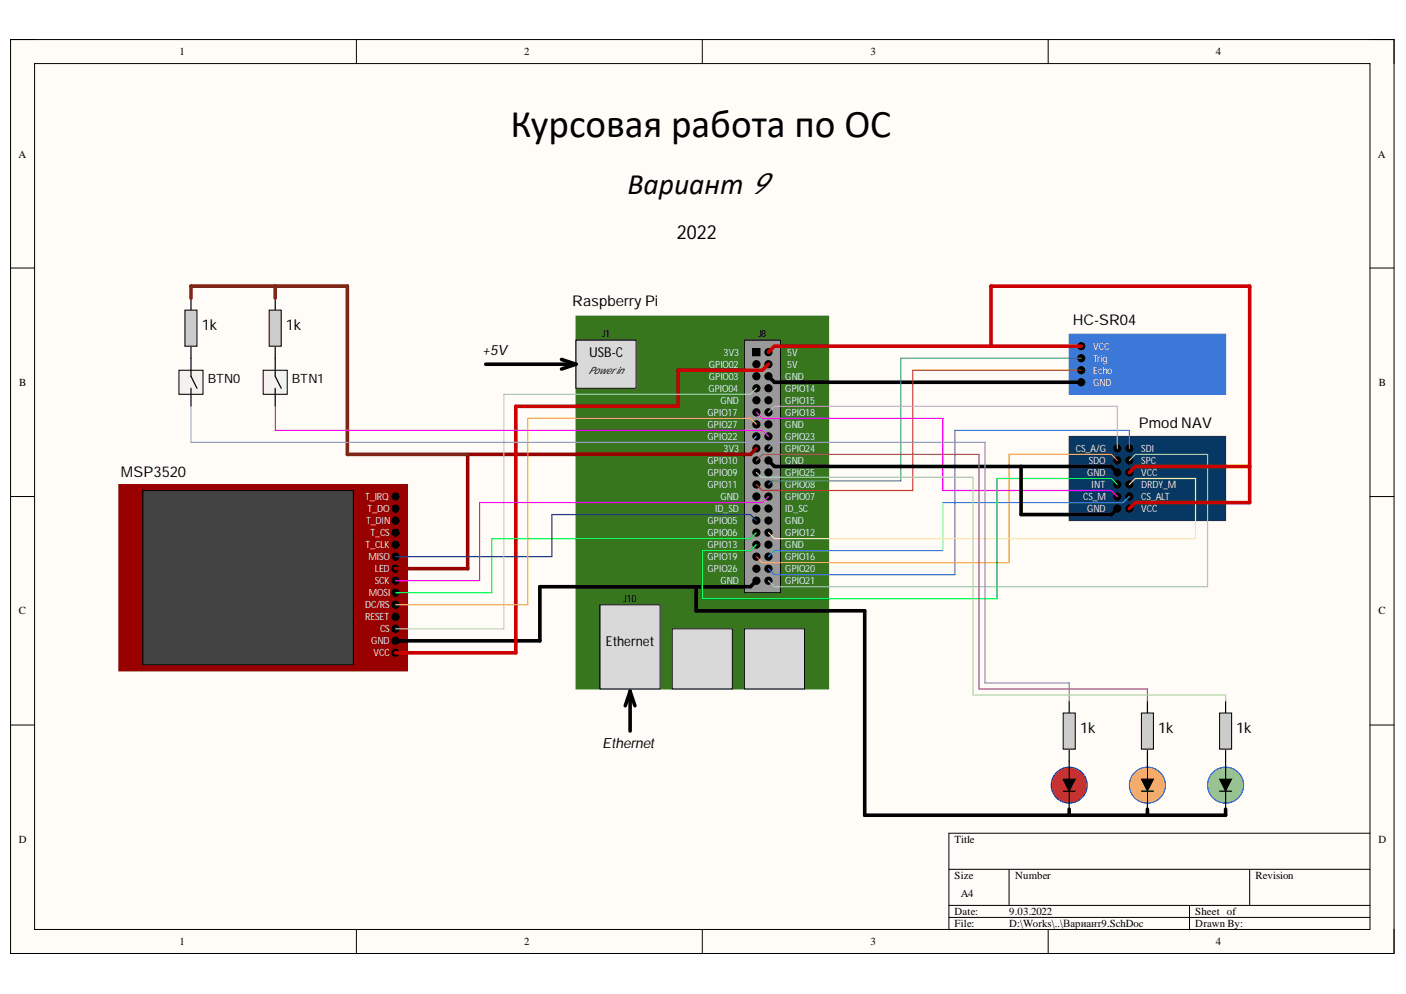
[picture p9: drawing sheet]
<svg xmlns="http://www.w3.org/2000/svg" width="297mm" height="210mm" viewBox="0 0 297 210" stroke-linecap="round" stroke-linejoin="round" font-family="sans-serif">
<path d="M2.2 8.4h292.3v192.9h-292.3z" fill-rule="evenodd" fill="#fffcf8"/>
<path d="M2.2 8.4h292.3v192.9h-292.3z" fill="none" stroke="#000" stroke-width=".21"/>
<path d="M7.3 13.4h282.1v182.9h-282.1z" fill-rule="evenodd" fill="#fffcf8"/>
<g fill="none" stroke="#000" stroke-width=".21">
<path d="M2.2 8.3h5.1M7.3 13.4h282.1v182.9h-282.1zM75.3 8.3v5.1M148.4 8.3v5.1M221.4 8.4v5M289.4 8.4h5.1v5M2.2 56.6h5.1M289.4 56.6h5.1M2.2 104.9h5.1M289.4 104.9h5.1M2.2 153.1h5.1M289.4 153.1h5.1"/>
<path d="M289.4 176h-88.9v20.3M75.3 196.3v5M148.4 196.3v5M200.5 183.6h88.9M200.5 191.2h88.9M200.5 193.7h88.9M213.2 183.6v7.6M221.4 196.3v5M251.3 191.2v5.1M264 183.6v7.6M294.5 196.3v5"/>
</g>
<path d="M121.7 66.8h53.4v78.7h-53.4z" fill-rule="evenodd" fill="#38761d"/>
<path d="M121.7 66.8h53.4v78.7h-53.4z" fill="none" stroke="#38761d" stroke-width=".21"/>
<path d="M157.3 71.8h7.6v53.4h-7.6z" fill-rule="evenodd" fill="#999"/>
<g fill="none" stroke="#000" stroke-width=".21">
<path d="M157.3 71.8h7.6v53.4h-7.6zM159 73.6h1.6v1.5h-1.6z"/>
<circle cx="159.8" cy="76.9" r=".76"/>
<circle cx="159.8" cy="79.5" r=".76"/>
<circle cx="162.3" cy="76.9" r=".76"/>
<circle cx="162.3" cy="79.5" r=".76"/>
<circle cx="162.3" cy="74.4" r=".76"/>
<circle cx="159.8" cy="84.5" r=".76"/>
<circle cx="159.8" cy="94.7" r=".76"/>
<circle cx="159.8" cy="87.1" r=".76"/>
<circle cx="159.8" cy="92.2" r=".76"/>
<circle cx="159.8" cy="99.8" r=".76"/>
<circle cx="159.8" cy="97.2" r=".76"/>
<circle cx="159.8" cy="82" r=".76"/>
<circle cx="159.8" cy="89.6" r=".76"/>
<circle cx="162.3" cy="84.5" r=".76"/>
<circle cx="162.3" cy="94.7" r=".76"/>
<circle cx="162.3" cy="87.1" r=".76"/>
<circle cx="162.3" cy="92.2" r=".76"/>
<circle cx="162.3" cy="99.8" r=".76"/>
<circle cx="162.3" cy="97.2" r=".76"/>
<circle cx="162.3" cy="82" r=".76"/>
<circle cx="162.3" cy="89.6" r=".76"/>
<circle cx="159.8" cy="112.5" r=".76"/>
<circle cx="159.8" cy="117.5" r=".76"/>
<circle cx="159.8" cy="102.3" r=".76"/>
<circle cx="159.8" cy="109.9" r=".76"/>
<circle cx="159.8" cy="107.4" r=".76"/>
<circle cx="159.8" cy="115" r=".76"/>
<circle cx="159.8" cy="104.8" r=".76"/>
<circle cx="162.3" cy="112.5" r=".76"/>
<circle cx="162.3" cy="117.5" r=".76"/>
<circle cx="162.3" cy="102.3" r=".76"/>
<circle cx="162.3" cy="109.9" r=".76"/>
<circle cx="162.3" cy="107.4" r=".76"/>
<circle cx="162.3" cy="115" r=".76"/>
<circle cx="162.3" cy="104.8" r=".76"/>
<circle cx="159.8" cy="120.1" r=".76"/>
<circle cx="159.8" cy="122.6" r=".76"/>
<circle cx="162.3" cy="120.1" r=".76"/>
<circle cx="162.3" cy="122.6" r=".76"/>
</g>
<g fill="#000">
<circle cx="159.8" cy="76.9" r=".76"/>
<circle cx="159.8" cy="79.5" r=".76"/>
<circle cx="162.3" cy="76.9" r=".76"/>
<circle cx="162.3" cy="79.5" r=".76"/>
<circle cx="162.3" cy="74.4" r=".76"/>
<circle cx="159.8" cy="84.5" r=".76"/>
<circle cx="159.8" cy="94.7" r=".76"/>
<circle cx="159.8" cy="87.1" r=".76"/>
<circle cx="159.8" cy="92.2" r=".76"/>
<circle cx="159.8" cy="99.8" r=".76"/>
<circle cx="159.8" cy="97.2" r=".76"/>
<circle cx="159.8" cy="82" r=".76"/>
<circle cx="159.8" cy="89.6" r=".76"/>
<circle cx="162.3" cy="84.5" r=".76"/>
<circle cx="162.3" cy="94.7" r=".76"/>
<circle cx="162.3" cy="87.1" r=".76"/>
<circle cx="162.3" cy="92.2" r=".76"/>
<circle cx="162.3" cy="99.8" r=".76"/>
<circle cx="162.3" cy="97.2" r=".76"/>
<circle cx="162.3" cy="82" r=".76"/>
<circle cx="162.3" cy="89.6" r=".76"/>
<circle cx="159.8" cy="112.5" r=".76"/>
<circle cx="159.8" cy="117.5" r=".76"/>
<circle cx="159.8" cy="102.3" r=".76"/>
<circle cx="159.8" cy="109.9" r=".76"/>
<circle cx="159.8" cy="107.4" r=".76"/>
<circle cx="159.8" cy="115" r=".76"/>
<circle cx="159.8" cy="104.8" r=".76"/>
<circle cx="162.3" cy="112.5" r=".76"/>
<circle cx="162.3" cy="117.5" r=".76"/>
<circle cx="162.3" cy="102.3" r=".76"/>
<circle cx="162.3" cy="109.9" r=".76"/>
<circle cx="162.3" cy="107.4" r=".76"/>
<circle cx="162.3" cy="115" r=".76"/>
<circle cx="162.3" cy="104.8" r=".76"/>
<circle cx="159.8" cy="120.1" r=".76"/>
<circle cx="159.8" cy="122.6" r=".76"/>
<circle cx="162.3" cy="120.1" r=".76"/>
<circle cx="162.3" cy="122.6" r=".76"/>
</g>
<path d="M159 73.6h1.6v1.5h-1.6z" fill-rule="evenodd" fill="#000"/>
<path d="M121.7 71.8h12.7v10.2h-12.7z" fill-rule="evenodd" fill="#d9d9d9"/>
<path d="M121.7 71.8h12.7v10.2h-12.7z" fill="none" stroke="#000" stroke-width=".21"/>
<path d="M126.8 127.7h12.7v17.8h-12.7z" fill-rule="evenodd" fill="#d9d9d9"/>
<path d="M126.8 127.7h12.7v17.8h-12.7z" fill="none" stroke="#000" stroke-width=".21"/>
<path d="M142 132.8h12.7v12.7h-12.7z" fill-rule="evenodd" fill="#d9d9d9"/>
<path d="M142 132.8h12.7v12.7h-12.7z" fill="none" stroke="#000" stroke-width=".21"/>
<path d="M157.3 132.8h12.7v12.7h-12.7z" fill-rule="evenodd" fill="#d9d9d9"/>
<path d="M157.3 132.8h12.7v12.7h-12.7z" fill="none" stroke="#000" stroke-width=".21"/>
<path d="M102.6 76.9h19.1M118.6 75.9l3.1 1M121.7 76.9l-3.1 1M133.1 146v8.4M133.1 146l-1 3M133.1 146l1 3" fill="none" stroke="#000" stroke-width=".76"/>
<path d="M25.1 102.3h61v39.4h-61z" fill-rule="evenodd" fill="#900"/>
<path d="M25.1 102.3h61v39.4h-61z" fill="none" stroke="#900" stroke-width=".21"/>
<path d="M30.2 103.6h44.5v36.8h-44.5z" fill-rule="evenodd" fill="#434343"/>
<g fill="none" stroke="#000" stroke-width=".21">
<path d="M30.2 103.6h44.5v36.8h-44.5z"/>
<circle cx="83.6" cy="112.5" r=".76"/>
<circle cx="83.6" cy="117.5" r=".76"/>
<circle cx="83.6" cy="109.9" r=".76"/>
<circle cx="83.6" cy="107.4" r=".76"/>
<circle cx="83.6" cy="115" r=".76"/>
<circle cx="83.6" cy="104.8" r=".76"/>
<circle cx="83.6" cy="135.3" r=".76"/>
<circle cx="83.6" cy="120.1" r=".76"/>
<circle cx="83.6" cy="127.7" r=".76"/>
<circle cx="83.6" cy="132.8" r=".76"/>
<circle cx="83.6" cy="125.2" r=".76"/>
<circle cx="83.6" cy="130.2" r=".76"/>
<circle cx="83.6" cy="122.6" r=".76"/>
<circle cx="83.6" cy="137.9" r=".76"/>
</g>
<g fill="#000">
<circle cx="83.6" cy="112.5" r=".76"/>
<circle cx="83.6" cy="117.5" r=".76"/>
<circle cx="83.6" cy="109.9" r=".76"/>
<circle cx="83.6" cy="107.4" r=".76"/>
<circle cx="83.6" cy="115" r=".76"/>
<circle cx="83.6" cy="104.8" r=".76"/>
<circle cx="83.6" cy="135.3" r=".76"/>
<circle cx="83.6" cy="120.1" r=".76"/>
<circle cx="83.6" cy="127.7" r=".76"/>
<circle cx="83.6" cy="132.8" r=".76"/>
<circle cx="83.6" cy="125.2" r=".76"/>
<circle cx="83.6" cy="130.2" r=".76"/>
<circle cx="83.6" cy="122.6" r=".76"/>
<circle cx="83.6" cy="137.9" r=".76"/>
</g>
<path d="M159.8 94.7l-1.3 1.3h-59.7v24.1h-15.2" fill="none" stroke="#900" stroke-width=".76"/>
<path d="M159.8 122.6l-1.3 1.3h-44.4v11.4h-30.5" fill="none" stroke="#000" stroke-width=".76"/>
<path d="M162.3 76.9l-1.2 1.3h-17.8v7.6h-34.3v52.1h-25.4" fill="none" stroke="#c00" stroke-width=".76"/>
<path d="M159.8 112.5l-1.3 1.2h-54.6v11.5h-20.3" fill="none" stroke="#0f0" stroke-width=".25"/>
<path d="M159.8 109.9l-1.3-1.2h-41.9v8.8h-33" fill="none" stroke="#0b5394" stroke-width=".25"/>
<path d="M159.8 82l-1.3 1.3h-52.1v49.5h-22.8" fill="none" stroke="#b6d7a8" stroke-width=".25"/>
<path d="M159.8 89.6l-1.3-1.3h-47v39.4h-27.9" fill="none" stroke="#f1c232" stroke-width=".25"/>
<path d="M225.9 70.6h33v12.7h-33z" fill-rule="evenodd" fill="#3c78d8"/>
<path d="M225.9 70.6h33v12.7h-33z" fill="none" stroke="#3c78d8" stroke-width=".21"/>
<g fill="#000">
<circle cx="228.4" cy="75.6" r=".76"/>
<circle cx="228.4" cy="73.1" r=".76"/>
<circle cx="228.4" cy="78.2" r=".76"/>
<circle cx="228.4" cy="80.7" r=".76"/>
</g>
<g fill="none" stroke="#000" stroke-width=".21">
<circle cx="228.4" cy="75.6" r=".76"/>
<circle cx="228.4" cy="73.1" r=".76"/>
<circle cx="228.4" cy="78.2" r=".76"/>
<circle cx="228.4" cy="80.7" r=".76"/>
</g>
<path d="M162.3 79.5l1.3 1.2h64.8" fill="none" stroke="#000" stroke-width=".76"/>
<path d="M228.4 73.1h-64.8l-1.3 1.3" fill="none" stroke="#c00" stroke-width=".76"/>
<path d="M228.4 75.7h-38.1v25.8h-27.2l-.8 .8" fill="none" stroke="#45818e" stroke-width=".25"/>
<path d="M228.4 78.2h-35.6v25.4h-31.7l-1.3-1.3" fill="none" stroke="#b45f06" stroke-width=".25"/>
<path d="M162.3 104.9l-1.2 1.2h-59.8v16.5h-17.7" fill="none" stroke="#f0f" stroke-width=".25"/>
<path d="M225.9 92.2h33v17.7h-33z" fill-rule="evenodd" fill="#073763"/>
<path d="M225.9 92.2h33v17.7h-33z" fill="none" stroke="#0c343d" stroke-width=".21"/>
<g fill="#000">
<circle cx="236.1" cy="94.7" r=".76"/>
<circle cx="236.1" cy="99.8" r=".76"/>
<circle cx="236.1" cy="97.2" r=".76"/>
<circle cx="238.6" cy="94.7" r=".76"/>
<circle cx="238.6" cy="99.8" r=".76"/>
<circle cx="238.6" cy="97.2" r=".76"/>
<circle cx="236.1" cy="107.4" r=".76"/>
<circle cx="236.1" cy="102.3" r=".76"/>
<circle cx="236.1" cy="104.9" r=".76"/>
<circle cx="238.6" cy="107.4" r=".76"/>
<circle cx="238.6" cy="102.3" r=".76"/>
<circle cx="238.6" cy="104.9" r=".76"/>
</g>
<g fill="none" stroke="#000" stroke-width=".21">
<circle cx="236.1" cy="94.7" r=".76"/>
<circle cx="236.1" cy="99.8" r=".76"/>
<circle cx="236.1" cy="97.2" r=".76"/>
<circle cx="238.6" cy="94.7" r=".76"/>
<circle cx="238.6" cy="99.8" r=".76"/>
<circle cx="238.6" cy="97.2" r=".76"/>
<circle cx="236.1" cy="107.4" r=".76"/>
<circle cx="236.1" cy="102.3" r=".76"/>
<circle cx="236.1" cy="104.9" r=".76"/>
<circle cx="238.6" cy="107.4" r=".76"/>
<circle cx="238.6" cy="102.3" r=".76"/>
<circle cx="238.6" cy="104.9" r=".76"/>
</g>
<path d="M238.6 97.2l1.3-1.2h15.2v27.9h-91.5l-1.3-1.3" fill="none" stroke="#a2c4c9" stroke-width=".25"/>
<path d="M238.6 94.7v-3.8h-36.9v30.5h-38.1l-1.3-1.3" fill="none" stroke="#3c78d8" stroke-width=".25"/>
<path d="M236.1 97.2l-1.3-1.2h-21.6v22.8h-52.1l-1.3-1.3" fill="none" stroke="#f90" stroke-width=".25"/>
<path d="M162.3 87.1l1.3-1.3h72.5v8.9" fill="none" stroke="#d5a6bd" stroke-width=".25"/>
<path d="M159.8 87.1l1.3 1.2h38.1v15.3h35.6l1.3 1.3" fill="none" stroke="#f0f" stroke-width=".25"/>
<path d="M238.6 104.9l-1.3 1.2h-38.1v10.2h-35.6l-1.3 1.2" fill="none" stroke="#0ff" stroke-width=".25"/>
<path d="M162.3 112.5l1.3 1.2M238.6 102.3l1.3-1.3h12.7v12.7h-89" fill="none" stroke="#ffe599" stroke-width=".25"/>
<path d="M236.1 102.3l-1.3-1.3h-24.2v25.4h-62.2v-10.1h10.1l1.3-1.3" fill="none" stroke="#0f0" stroke-width=".25"/>
<path d="M209.4 73.1v-12.7h54.6v45.7h-24.1l-1.3 1.3M264 98.5h-24.1l-1.3 1.3" fill="none" stroke="#c00" stroke-width=".76"/>
<path d="M162.3 97.2l1.3 1.3h71.2l1.3 1.3M215.7 98.5v10.2h19.1l1.3-1.3" fill="none" stroke="#000" stroke-width=".76"/>
<path d="M37.8 78.2h5.1v5.1h-5.1z" fill-rule="evenodd" fill="#efefef"/>
<path d="M37.8 78.2h5.1v5.1h-5.1z" fill="none" stroke="#000" stroke-width=".21"/>
<path d="M40.3 62.9v2.6M40.3 73.1v6.4l1.3 2.5M40.3 82v3.8" fill="none" stroke="#000" stroke-width=".25"/>
<path d="M39.1 65.5h2.5v7.6h-2.5z" fill-rule="evenodd" fill="#ccc"/>
<path d="M39.1 65.5h2.5v7.6h-2.5z" fill="none" stroke="#000" stroke-width=".21"/>
<path d="M55.6 78.2h5.1v5.1h-5.1z" fill-rule="evenodd" fill="#efefef"/>
<path d="M55.6 78.2h5.1v5.1h-5.1z" fill="none" stroke="#000" stroke-width=".21"/>
<path d="M58.1 62.9v2.6M58.1 73.1v6.4l1.3 2.5M58.1 82v3.8" fill="none" stroke="#000" stroke-width=".25"/>
<path d="M56.9 65.5h2.5v7.6h-2.5z" fill-rule="evenodd" fill="#ccc"/>
<path d="M56.9 65.5h2.5v7.6h-2.5z" fill="none" stroke="#000" stroke-width=".21"/>
<path d="M40.3 62.9v-2.5h33.1v35.6h25.4M58.1 60.4v2.5" fill="none" stroke="#85200c" stroke-width=".76"/>
<path d="M40.3 85.8v7.6h118.2l1.3-1.2" fill="none" stroke="#6fa8dc" stroke-width=".25"/>
<path d="M58.1 85.8v5.1h103l1.2 1.3" fill="none" stroke="#f0f" stroke-width=".25"/>
<path d="M225.9 148v2.6M225.9 158.2v2.5" fill="none" stroke="#000" stroke-width=".25"/>
<path d="M224.6 150.6h2.6v7.6h-2.6z" fill-rule="evenodd" fill="#ccc"/>
<path d="M224.6 150.6h2.6v7.6h-2.6z" fill="none" stroke="#000" stroke-width=".21"/>
<path d="M242.4 148v2.6M242.4 158.2v2.5" fill="none" stroke="#000" stroke-width=".25"/>
<path d="M241.1 150.6h2.6v7.6h-2.6z" fill-rule="evenodd" fill="#ccc"/>
<path d="M241.1 150.6h2.6v7.6h-2.6z" fill="none" stroke="#000" stroke-width=".21"/>
<path d="M258.9 148v2.6M258.9 158.2v2.5" fill="none" stroke="#000" stroke-width=".25"/>
<path d="M257.7 150.6h2.5v7.6h-2.5z" fill-rule="evenodd" fill="#ccc"/>
<path d="M257.7 150.6h2.5v7.6h-2.5z" fill="none" stroke="#000" stroke-width=".21"/>
<circle cx="225.9" cy="165.8" r="3.8" fill="#cc4125"/>
<circle cx="225.9" cy="165.8" r="3.8" fill="none" stroke="#00f" stroke-width=".21"/>
<path d="M224.6 164.5h2.6l-1.3 2.6z" fill="#000"/>
<path d="M224.6 164.5h2.6l-1.3 2.6z" fill="none" stroke="#000" stroke-width=".21"/>
<path d="M224.6 167.1h2.6M225.9 160.7v3.8M225.9 167.1v3.8" fill="none" stroke="#000" stroke-width=".25"/>
<circle cx="242.4" cy="165.8" r="3.8" fill="#f1c232"/>
<circle cx="242.4" cy="165.8" r="3.8" fill="none" stroke="#00f" stroke-width=".21"/>
<path d="M241.1 164.5h2.6l-1.3 2.6z" fill="#000"/>
<path d="M241.1 164.5h2.6l-1.3 2.6z" fill="none" stroke="#000" stroke-width=".21"/>
<path d="M241.1 167.1h2.6M242.4 160.7v3.8M242.4 167.1v3.8" fill="none" stroke="#000" stroke-width=".25"/>
<circle cx="258.9" cy="165.8" r="3.8" fill="#93c47d"/>
<circle cx="258.9" cy="165.8" r="3.8" fill="none" stroke="#00f" stroke-width=".21"/>
<path d="M257.7 164.5h2.5l-1.3 2.6z" fill="#000"/>
<path d="M257.7 164.5h2.5l-1.3 2.6z" fill="none" stroke="#000" stroke-width=".21"/>
<path d="M257.7 167.1h2.5M258.9 160.7v3.8M258.9 167.1v3.8" fill="none" stroke="#000" stroke-width=".25"/>
<path d="M162.3 94.7l1.3-1.3h44.5v50.8h17.8v3.8" fill="none" stroke="#8e7cc3" stroke-width=".25"/>
<path d="M159.8 97.2l1.3-1.2h45.7v49.5h35.6v2.5" fill="none" stroke="#a64d79" stroke-width=".25"/>
<path d="M159.8 99.8l1 1h44.8v46h53.3v1.2" fill="none" stroke="#b6d7a8" stroke-width=".25"/>
<path d="M147.1 123.9v5.1h35.6v43.2h76.2v-1.3M225.9 170.9v1.3M242.4 170.9v1.3" fill="none" stroke="#000" stroke-width=".76"/>
<text font-size="8.3" x="107.9" y="29">Курсовая работа по ОС</text>
<text font-size="6.3" x="132.6" y="41">Вариант 9</text>
<text font-size="4.1" x="143" y="50.5">2022</text>
<g font-size="3.1">
<text x="120.9" y="64.6">Raspberry Pi</text>
<text x="42.6" y="69.6">1k</text>
<text x="60.4" y="69.6">1k</text>
<text x="226.6" y="68.6">HC-SR04</text>
<text x="240.6" y="90.3">Pmod NAV</text>
<text x="25.5" y="100.7">MSP3520</text>
<text x="228.2" y="154.8">1k</text>
<text x="244.7" y="154.8">1k</text>
<text x="261.2" y="154.8">1k</text>
</g>
<g font-size="3">
<text x="101.9" y="74.9">+5V</text>
<text x="127.2" y="158">Ethernet</text>
</g>
<g font-size="2.9">
<text x="124.4" y="75.4">USB-C</text>
<text x="128" y="136.3">Ethernet</text>
</g>
<g font-size="2.7">
<text x="43.9" y="81">BTN0</text>
<text x="61.7" y="81">BTN1</text>
</g>
<g font-size="2.3">
<text x="37.9" y="11.7">1</text>
<text x="110.7" y="11.7">2</text>
<text x="183.9" y="11.7">3</text>
<text x="256.8" y="11.7">4</text>
<text x="3.9" y="33.3">A</text>
<text x="291.1" y="33.3">A</text>
<text x="4.1" y="81.5">B</text>
<text x="291.3" y="81.5">B</text>
<text x="4" y="129.8">C</text>
<text x="291.2" y="129.8">C</text>
<text x="4" y="178">D</text>
<text x="201.7" y="178">Title</text>
<text x="291.2" y="178">D</text>
<text x="201.7" y="185.6">Size</text>
<text x="214.5" y="185.6">Number</text>
<text x="265.2" y="185.6">Revision</text>
<text x="203" y="189.4">A4</text>
<text x="201.7" y="193.2">Date:</text>
<text x="201.7" y="195.8">File:</text>
<text x="213.2" y="193.2">9.03.2022</text>
<text x="213.2" y="195.8">D:\Works\..\Вариант9.SchDoc</text>
<text x="252.5" y="193.2">Sheet of</text>
<text x="252.5" y="195.8">Drawn By:</text>
<text x="37.9" y="199.6">1</text>
<text x="110.7" y="199.6">2</text>
<text x="183.9" y="199.6">3</text>
<text x="256.8" y="199.6">4</text>
</g>
<g font-size="2.1">
<text x="127.2" y="71.3">J1</text>
<text x="160.2" y="71.3">J8</text>
<text x="124.4" y="78.9">Powerin</text>
<text x="131.7" y="127.1">J10</text>
</g>
<g font-size="2.1" fill="#efefef">
<text x="149.7" y="77.7">GPIO02</text>
<text x="152.9" y="75.1">3V3</text>
<text x="166.3" y="75.1">5V</text>
<text x="166.3" y="77.7">5V</text>
<text x="231" y="73.9">VCC</text>
<text x="231" y="76.4">Trig</text>
<text x="149.7" y="82.8">GPIO04</text>
<text x="149.7" y="80.2">GPIO03</text>
<text x="165.9" y="80.2">GND</text>
<text x="165.9" y="82.8">GPIO14</text>
<text x="231" y="78.9">Echo</text>
<text x="231" y="81.5">GND</text>
<text x="149.5" y="87.8">GPIO17</text>
<text x="152.2" y="85.3">GND</text>
<text x="165.9" y="85.3">GPIO15</text>
<text x="165.9" y="87.8">GPIO18</text>
<text x="149.5" y="90.4">GPIO27</text>
<text x="149.5" y="92.9">GPIO22</text>
<text x="152.9" y="95.4">3V3</text>
<text x="165.9" y="90.4">GND</text>
<text x="165.9" y="92.9">GPIO23</text>
<text x="165.9" y="95.4">GPIO24</text>
<text x="227.3" y="95.4">CS_A/G</text>
<text x="241.1" y="95.4">SDI</text>
<text x="149.5" y="100.5">GPIO09</text>
<text x="149.5" y="98">GPIO10</text>
<text x="165.9" y="98">GND</text>
<text x="165.9" y="100.5">GPIO25</text>
<text x="229.7" y="100.5">GND</text>
<text x="230" y="98">SDO</text>
<text x="241.1" y="98">SPC</text>
<text x="241.1" y="100.5">VCC</text>
<text x="77.2" y="105.6">T_IRQ</text>
<text x="149.5" y="103">GPIO11</text>
<text x="152.2" y="105.6">GND</text>
<text x="165.9" y="103">GPIO08</text>
<text x="165.9" y="105.6">GPIO07</text>
<text x="228.8" y="105.6">CS_M</text>
<text x="230.6" y="103">INT</text>
<text x="241.1" y="103">DRDY_M</text>
<text x="241.1" y="105.6">CS_ALT</text>
<text x="77.3" y="110.6">T_DIN</text>
<text x="77.7" y="108.1">T_DO</text>
<text x="78.3" y="113.2">T_CS</text>
<text x="149.5" y="110.6">GPIO05</text>
<text x="149.5" y="113.2">GPIO06</text>
<text x="151.1" y="108.1">ID_SD</text>
<text x="165.9" y="108.1">ID_SC</text>
<text x="165.9" y="110.6">GND</text>
<text x="165.9" y="113.2">GPIO12</text>
<text x="229.7" y="108.1">GND</text>
<text x="241.1" y="108.1">VCC</text>
<text x="77.2" y="115.7">T_CLK</text>
<text x="77.8" y="118.3">MISO</text>
<text x="149.5" y="115.7">GPIO13</text>
<text x="149.5" y="118.3">GPIO19</text>
<text x="165.9" y="115.7">GND</text>
<text x="165.9" y="118.3">GPIO16</text>
<text x="77.9" y="125.9">MOSI</text>
<text x="79.2" y="123.3">SCK</text>
<text x="79.2" y="120.8">LED</text>
<text x="149.5" y="120.8">GPIO26</text>
<text x="152.2" y="123.3">GND</text>
<text x="165.9" y="120.8">GPIO20</text>
<text x="165.9" y="123.3">GPIO21</text>
<text x="77.2" y="130.9">RESET</text>
<text x="77.2" y="128.4">DC/RS</text>
<text x="78.4" y="136.1">GND</text>
<text x="80.3" y="133.6">CS</text>
<text x="78.9" y="138.6">VCC</text>
</g>
</svg>
